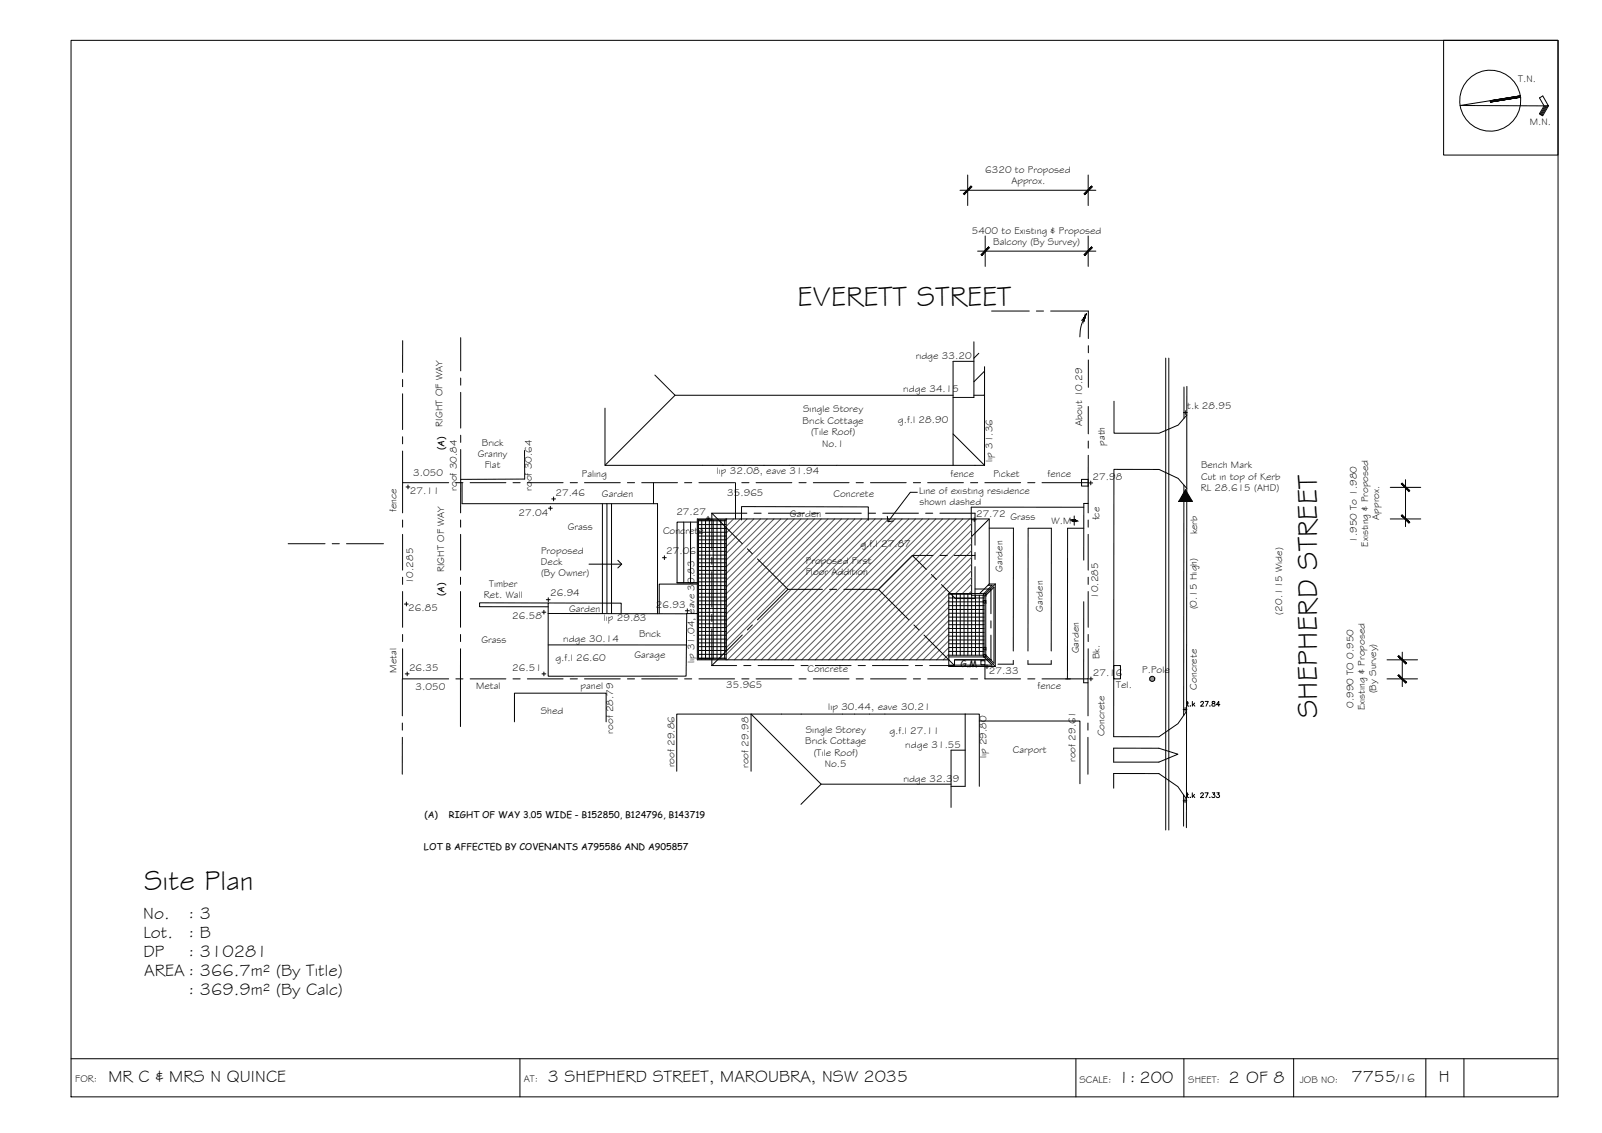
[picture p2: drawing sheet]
<svg xmlns="http://www.w3.org/2000/svg" width="420mm" height="297mm" viewBox="0 0 420 297" stroke-linecap="round" stroke-linejoin="round" font-family="sans-serif">
<!-- layer: BORDER -->
<g fill="none" stroke="#000" stroke-width=".26">
<path d="M18.6 10.6h390v277h-390zM378.6 10.6h30v30.1h-30zM398.7 25.1l-15.7 2.6 23.1 .1-1.5-2.6-.8 .5 1.2 2.1-1.3 2.1 .9 .4 1.5-2.5M398.8 25.5l-7.9 1.2M405.3 27.8l-1.3 2.2M405.5 27.8l-1.3 2.3M405.8 27.8l-1.4 2.4M18.6 277.6h390M136.4 277.6v10M282.2 277.6v10M310.5 277.6v10M339.3 277.6v10"/>
<path d="M374 277.6v10M383.9 277.6v10"/>
<circle cx="390.8" cy="26.4" r="8"/>
</g>
<g fill="#000" stroke="#000" stroke-width=".26">
<path d="M390.8 26.4l7.9-1.3zM390.8 26.5l7.9-1.4 .1 .4z"/>
<path d="M390.8 26.5l.1 .2 7.9-1.2zM390.9 26.7l7.9-1.2z"/>
</g>
<!-- layer: NEWWORK -->
<g fill="none" stroke="#000" stroke-width=".26">
<path d="M190.4 136.3h-7.3v36.4h7.3M190.4 136.1v36.9M257.9 157.5h.6v.6h-.6zM257.9 155.6h.6v.6h-.6zM257.9 156.1h-3.1v-20h-71.9v36.9h65.9M258.1 156.2v1.3M258.1 158.1v11.6M258.5 155.6h-9.7v19.1h12.2M258.5 155.6v16.6M258.5 156.1l2.2-2.1v19.9l-2.2-2.2M259.1 153.5h1.1l-2.2 2.1M259.4 153.1h1.6"/>
<path d="M261 153.1v21.6M261 153.1l-2.5 2.5M248.8 172.2h9.7M248.8 171.8h9.1M257.9 171.6h.6v.6h-.6zM257.9 169.7h.6v.7h-.6zM258 172.2l2.2 2.2h-11.4M258.1 170.4v1.2M258.5 172.2l2.5 2.5"/>
</g>
<!-- layer: ROOFPLAN NEW -->
<g fill="none" stroke="#000" stroke-width=".26">
<path d="M186.7 134.5v9.7M186.7 134.5h9.2M186.7 134.5l8 8.1M197.8 134.5h1.8M201.5 134.5h9.4M212.8 134.5h1.8M216.5 134.5h9.4M227.8 134.5h1.8M231.5 134.5h9.4M242.8 134.5h1.8M246.5 134.5h9.2v8.4M186.7 146.1v1.8"/>
<path d="M186.7 149.8v9.4M196 143.9l1.3 1.3M198.7 146.5l8 8M206.7 154.5h9M206.7 154.5l-8 8M217.6 154.5h1.8M221.3 154.5h9.1M230.4 154.5l8 8M239.3 145.6l3.6 3.7M244.3 150.6l1.3 1.3M244.7 145.6h-5.4l-8.9 8.9M246.6 145.6h1.8"/>
<path d="M250.3 145.6h5.4M255.7 154.4h4.2v6.5M255.7 148.6v8.3h-5.1l-3.7-3.6M255.7 144.8v1.9M186.7 161.1v1.9M186.7 164.8v9.7M186.7 174.5h6.5M194.7 166.5l-8 8M195.1 174.5h1.8M197.3 163.8l-1.3 1.4M198.8 174.5h9.4M210.1 174.5h1.8"/>
<path d="M213.8 174.5h9.4M225.1 174.5h1.9M228.8 174.5h9.4M239.7 163.8l1.3 1.4M240.1 174.5h1.8M242.3 166.5l8 8M243.8 174.5h6.5M259.9 162.8v1.8M259.9 166.5v6.5M260.1 173h-9.8v1.5"/>
</g>
<!-- layer: EXISTING -->
<g fill="none" stroke="#000" stroke-width=".26">
<path d="M305.7 93.9v123.7M306.5 93.9v123.7M137.6 118.1v7.5l-16.8 .1M292.2 105.2v8.4h11.8l5-2.2 2.3-2.6M310.5 101.5v8.2M311.3 108.8l-.1 77.7M311.3 101.3v7.5M121.2 126.5v5.6h51.3v28.8M171.4 126.5v5.6M194.5 136.3v-3.5l33.2 .1v3.5M259.4 138.5h6.4v32.2M281.7 135.3v2.4"/>
<path d="M283.7 125.7h1.7v1.7h-1.7zM284.3 133h-29.6v3.1M284.3 138.5h-4.3v39.5M285.4 132h-1.1l-.1 14.8M310.5 127.2l-.1 60.4M311.3 128.1l-2.3-2.7-5-2.3h-11.9v70l11.8 .1 5-3.5 2.3-3.2v23l-2.3-3.3-5-3.4h-11.8v3.8M143.8 158.1l-18-.1v1.1h18M177.6 152.8h5.3M284.2 157.7v21.3h1.2M143.8 160.8v-2.7h19.1v2.8M257.3 173.2h1v1.1h-1zM258.3 174.3v3.7"/>
<path d="M265.8 173.1v1h-4.1M269.6 170.7v-32.2h6.1v32.2M269.6 173.1v1h6.1v-1M279.5 178h1.2M292.1 174.5h1.8v3.5h-1.8zM134.9 189.2v-7.5h24.1v7.5M292.1 196.1l11.8 .1 5 1.5-5 2.1h-11.8zM310.4 208.4v8.2M311.2 209.5v7.5"/>
<circle cx="281.7" cy="136.5" r=".24"/>
</g>
<!-- layer: ROOFPLAN EXIST. -->
<g fill="none" stroke="#000" stroke-width=".26">
<path d="M171.8 98.3l5.2 5.3M255.4 94.7h-5.4v27.3M255.4 89.6v14.6h-5.4M256.7 92.6l-1.3 1.3M258.2 97.3l-2.8 2.8M258.2 96.1v25.9M158.7 107v15h99.5M250 103.6h-73l-18.3 18.4M250 113.8l8.2 8.2M255.4 103.6h2.8M258.2 103.5l-.1 .1M254.8 136.1h4.6v17l-2.5 2.5"/>
<path d="M259.4 136.1l-4.6 4.6M143.8 160.8l36.3 .1-.2 16.4h-36.1zM143.8 169.1h36.2M250.6 173h7.8M253.1 187.2h-56.1v15M253.1 187.2h3.7v19M253.1 187.2v19h-3.7M253.1 196.7h-3.7v15M256.8 189h26.4v16.5M177.5 202.2v-15h19.5l18.4 18.4h34M215.4 205.6l-5.3 5.3"/>
</g>
<!-- layer: HATCH -->
<g fill="none" stroke="#545454" stroke-width=".26">
<path d="M190.6 136.1l-.2 .1M192.4 136.1l-2 1.9M194.2 136.1l-3.8 3.7M195.9 136.1l-5.5 5.5M197.7 136.1l-7.3 7.2M199.5 136.1l-9.1 9M201.2 136.1l-10.8 10.7M203 136.1l-12.6 12.5M204.8 136.1l-14.4 14.3M206.5 136.1l-16.1 16.1M208.3 136.1l-17.9 17.8M210.1 136.1l-19.7 19.6"/>
<path d="M211.8 136.1l-21.4 21.4M213.6 136.1l-23.2 23.1M215.4 136.1l-25 24.9M217.1 136.1l-26.7 26.7M218.9 136.1l-28.5 28.4M220.7 136.1l-30.3 30.2M222.4 136.1l-32 32M224.2 136.1l-33.8 33.7M226 136.1l-35.6 35.5M227.7 136.1l-36.9 36.9M229.5 136.1l-36.9 36.9M231.3 136.1l-36.9 36.9"/>
<path d="M233.1 136.1l-37 36.9M234.8 136.1l-36.9 36.9M236.6 136.1l-36.9 36.9M238.4 136.1l-37 36.9M240.1 136.1l-36.9 36.9M241.9 136.1l-36.9 36.9M243.7 136.1l-37 36.9M245.4 136.1l-36.9 36.9M247.2 136.1l-36.9 36.9M249 136.1l-37 36.9M250.7 136.1l-36.9 36.9M252.5 136.1l-36.9 36.9"/>
<path d="M254.3 136.1l-37 36.9M254.8 137.3l-35.7 35.7M254.8 139l-33.9 34M248.8 157.4l-15.6 15.6M248.8 159.2l-13.8 13.8M254.8 140.8l-32.2 32.2M254.8 142.6l-30.4 30.4M254.8 144.3l-28.6 28.7M254.8 146.1l-26.8 26.9M254.8 147.9l-25.1 25.1M254.8 149.6l-23.3 23.4M254.8 151.4l-4.2 4.2"/>
<path d="M254.8 153.2l-2.4 2.4M254.8 154.9l-.6 .7M248.8 160.9l-12 12.1M248.8 162.7l-10.2 10.3M248.8 164.5l-8.5 8.5M248.8 166.2l-6.7 6.8M248.8 168l-5 5M248.8 169.8l-3.2 3.2M248.8 171.5l-1.4 1.5"/>
</g>
<!-- layer: WORK BY OWNER -->
<path d="M158 132.1v28.8M159.2 132.1v28.8M160.4 132.1v28.8M179.3 136.9v15.9M181.1 136.9v15.9M182.9 136.9h-5.3v15.9h5.3M192.9 126.5v9.6M182.9 153.1h-10v7.8M180.1 160.9h2.8" fill="none" stroke="#000" stroke-width=".26"/>
<!-- layer: TILES -->
<g fill="none" stroke="#000" stroke-width=".26">
<path d="M183.1 136.5h7.3M183.1 137.5h7.3M183.1 138.5h7.3M183.1 139.5h7.3M184.1 136.3v36.4M185 136.3v36.4M186 136.3v36.4M186.7 136.3h-3.6v36.4h3.6M187.1 136.3v36.4M188.1 136.3v36.4M189 136.3v36.4M190 136.3v36.4"/>
<path d="M190.4 138.3v32.4M183.1 140.5h7.3M183.1 141.5h7.3M183.1 142.5h7.3M183.1 143.5h7.3M183.1 144.5h7.3M183.1 145.5h7.3M183.1 146.5h7.3M183.1 147.5h7.3M183.1 148.5h7.3M183.1 149.5h7.3M183.1 150.5h7.3"/>
<path d="M183.1 151.5h7.3M183.1 152.5h7.3M183.1 153.5h7.3M183.1 154.5h7.3M183.1 155.5h7.3M183.1 156.5h7.3M183.1 157.5h7.3M183.1 158.5h7.3M183.1 159.5h7.3M248.8 155.8h6M248.8 156.8h9.3M248.8 157.8h9.1"/>
<path d="M248.8 158.8h9.3M248.8 159.8h9.3M249.8 155.6v16.2M250.8 155.6v16.2M251.8 155.6v16.2M252.8 155.6v16.2M253.8 155.6v16.2M254.8 156.1v15.7M255.8 156.1v15.7M256.8 156.1v15.7M257.8 156.1v15.7M183.1 160.5h7.3"/>
<path d="M183.1 161.5h7.3M183.1 162.5h7.3M183.1 163.5h7.3M183.1 164.5h7.3M183.1 165.5h7.3M183.1 166.5h7.3M183.1 167.5h7.3M183.1 168.5h7.3M183.1 169.5h7.3M183.1 170.5h7.3M183.1 171.5h7.3M183.1 172.5h7.3"/>
<path d="M248.8 160.8h9.3M248.8 161.8h9.3M248.8 162.8h9.3M248.8 163.8h9.3M248.8 164.8h9.3M248.8 165.8h9.3M248.8 166.8h9.3M248.8 167.8h9.3M248.8 168.8h9.3M248.8 169.8h9.1M248.8 170.8h9.3"/>
</g>
<!-- layer: BOUNDARY -->
<g fill="none" stroke="#000" stroke-width=".26">
<path d="M105.6 99.5v1.9M105.6 89.3v8.3M120.8 88.5v8.7M120.8 99.1v1.9M260.1 81.5h9.8M271.8 81.5h1.9M275.6 81.5h9.8v7.2M285.4 90.6v1.9M285.4 94.4v7.2M105.6 103.2v9.4M105.6 114.5v1.9M105.6 118.3v16.2"/>
<path d="M120.8 102.9v9.3M120.8 114.1v1.9M120.8 117.8v16.7M285.4 106.6v7.1M285.4 115.6v1.9M285.4 119.4v15.1M105.6 136.3v1.9M105.6 126.5h12.1M119.6 126.5h1.8M120.8 136.3v1.9M123.3 126.5h9.4M134.5 126.5h1.9"/>
<path d="M138.3 126.5h9.4M149.5 126.5h1.9M153.3 126.5h9.4M164.6 126.5h1.8M168.3 126.5h9.4M179.5 126.5h1.9M183.3 126.5h9.4M194.5 126.5h1.9M198.3 126.5h9.4M209.6 126.5h1.8M213.3 126.5h9.4M224.5 126.5h1.9"/>
<path d="M228.3 126.5h9.4M239.6 126.5h1.8M243.3 126.5h9.4M254.6 126.5h1.8M258.3 126.5h9.4M269.5 126.5h1.9M273.3 126.5h12.1M285.4 136.3v1.9M75.6 142.6h9.6M87.1 142.6h1.9M90.9 142.6h9.7M105.6 140.1v9.4"/>
<path d="M105.6 151.3v1.9M105.6 155.1v9.4M120.8 151.3v1.9M120.8 155.1v9.4M120.8 140.1v9.4M285.4 140.1v9.4M285.4 151.3v1.9M285.4 155.1v9.4M105.5 178v9.7M105.6 166.3v1.9M105.6 170.1v7.9h12.1M119.6 178h1.8"/>
<path d="M120.8 166.3v1.9M120.8 170.1v20.4M123.3 178h9.4M134.5 178h1.9M138.3 178h9.4M149.5 178h1.9M153.3 178h9.4M164.6 178h1.8M168.3 178h9.4M179.5 178h1.9M183.3 178h9.4M194.5 178h1.9"/>
<path d="M198.3 178h9.4M209.6 178h1.8M213.3 178h9.4M224.5 178h1.9M228.3 178h9.4M239.6 178h1.8M243.3 178h9.4M254.6 178h1.8M258.3 178h9.4M269.5 178h1.9M285.4 178v9.7M285.4 170.1v7.9h-12.1"/>
<path d="M285.4 166.3v1.9M105.5 189.6v1.8M105.5 193.3v9.7M285.3 189.6v1.8M285.3 193.3v9.7"/>
</g>
<!-- layer: DIMENSION -->
<path d="M251.8 49.9h35.6M253.8 45.9v8M285.4 45.9v8M256.4 65.8h31M258.4 61.9v7.9M285.4 61.9v7.9M364.6 136.1h8M364.6 127.8h8M368.6 125.8v12.3M363.8 173h8M363.8 178h8M367.8 171v9" fill="none" stroke="#000" stroke-width=".26"/>
<!-- layer: 0 -->
<g fill="#000" stroke="#000" stroke-width=".26">
<path d="M254.7 48.8l-1.8 2.2 2-2zM254.7 48.8l-1.8 2.2-.2-.2z"/>
<path d="M286.3 48.8l-2 2 .2 .2zM286.3 48.8l.2 .2-2 2z"/>
<path d="M259.3 64.7l-2 2.1 .2 .2zM259.3 64.7l.2 .3-2 2z"/>
<path d="M286.3 64.7l-1.8 2.3 2-2zM286.3 64.7l-1.8 2.3-.2-.2z"/>
<path d="M367.7 135l-.2 .2 2.2 1.7zM367.5 135.2l2.2 1.7-.2 .3z"/>
<path d="M367.5 126.9l2 2 .2-.2zM367.5 126.9l.2-.2 2 2z"/>
<path d="M366.9 176.9l-.2 .2 2.2 1.8zM366.7 177.1l2.2 1.8-.2 .2z"/>
<path d="M366.7 172.1l2 2 .2-.2zM366.7 172.1l.2-.2 2 2z"/>
</g>
<path d="M232.7 135.4l.2 1.4 1.4-.2M240.6 129.1h-1.9l-5.8 7.7M154.5 147.9h8.6M162 146.9l1.1 1-1.1 1" fill="none" stroke="#000" stroke-width=".26"/>
<!-- layer: TEXT -->
<path d="M284.3 84.3l.1-.3-.3-.1-.7 2.2-.2 2.2M285 82.2l-1.3 1.8" fill="none" stroke="#000" stroke-width=".26"/>
<g fill="#000" stroke="#000" stroke-width=".26">
<path d="M284.4 83.2v.8h-.2zM285 82.2l-.4 .9z"/>
<path d="M284.4 83.2l-.2 .8zM284.2 83.5v.5l-.3-.2z"/>
<path d="M284.5 83.1l-.1 .9zM284.5 83.1l-.1 .9z"/>
<path d="M284.5 83.1l-.1 .5zM284.5 83.1l-.1 .5z"/>
<path d="M284.6 82.9l-.1 .6zM284.6 82.9l-.1 .6z"/>
<path d="M310.9 128.4l1.8 3h-3.5zM309.2 131.4h3.5z"/>
</g>
<!-- layer: EXISTING -->
<g fill="#000" stroke="#000" stroke-width=".26">
<path d="M281.6 136.3h.1zM281.7 136.7h.2z"/>
<path d="M281.6 136.3h.1zM281.6 136.3h.1z"/>
<path d="M281.5 136.3l.2 .1zM281.5 136.3l.2 .1z"/>
<path d="M281.5 136.4h.2zM281.5 136.4h.2z"/>
<path d="M281.5 136.4l.2 .1zM281.5 136.4l.2 .1z"/>
<path d="M281.5 136.5h.2zM281.5 136.5h.2z"/>
<path d="M281.5 136.5l.2 .1zM281.5 136.5l.2 .1z"/>
<path d="M281.5 136.6h.2zM281.5 136.6h.2z"/>
<path d="M281.5 136.6l.2 .1zM281.5 136.6l.2 .1z"/>
<path d="M281.6 136.7h.1zM281.6 136.7h.1z"/>
<path d="M281.6 136.7h.1zM281.6 136.7h.1z"/>
<path d="M281.7 136.3h.2zM281.7 136.3h.2z"/>
<path d="M281.7 136.3h.2zM281.7 136.3h.2z"/>
<path d="M281.7 136.3h.2zM281.7 136.3h.2z"/>
<path d="M281.7 136.7h.2zM281.7 136.7h.2z"/>
<path d="M281.7 136.3l.3 .1zM281.7 136.3l.3 .1z"/>
<path d="M281.7 136.6h.2zM281.7 136.6l.2 .1z"/>
<path d="M281.7 136.4h.3zM281.7 136.4h.3z"/>
<path d="M281.7 136.6h.3zM281.7 136.6h.2z"/>
<path d="M281.7 136.4l.3 .1zM281.7 136.4l.3 .1z"/>
<path d="M281.7 136.5h.3zM281.7 136.5h.3z"/>
<path d="M281.7 136.5h.3zM281.7 136.5l.3 .1z"/>
</g>
<!-- layer: TEXT1 -->
<g fill="#989898" stroke="#989898" stroke-width=".26">
<path d="M302.2 177.5h.2zM302.1 177.5h.3z"/>
<path d="M302.1 177.5h.3zM302 177.5h.4z"/>
<path d="M302 177.5l.5 .1zM301.9 177.6h.6z"/>
<path d="M301.9 177.6h.7zM301.8 177.6h.8z"/>
<path d="M301.8 177.6l.9 .1zM301.8 177.6l.9 .1z"/>
<path d="M301.7 177.7l1 .1zM301.7 177.7l1 .1z"/>
<path d="M301.7 177.8l1 .1zM301.7 177.8l1 .1z"/>
<path d="M301.7 177.9l1.1 .1zM301.7 177.9l1.1 .1z"/>
<path d="M301.7 178h1.1zM301.7 178l1 .1z"/>
<path d="M301.7 178.1h1zM301.7 178.1l1 .1z"/>
<path d="M301.7 178.2h1zM301.7 178.2l1 .1z"/>
<path d="M301.7 178.3h1zM301.7 178.3l.9 .1z"/>
<path d="M301.8 178.4h.8zM301.8 178.4h.7z"/>
<path d="M301.9 178.4h.6zM301.9 178.4l.5 .1z"/>
<path d="M302 178.5h.4zM302 178.5h.4z"/>
<path d="M302.1 178.5h.3zM302.1 178.5h.1z"/>
</g>
<circle cx="302.2" cy="178" r=".67" fill="none" stroke="#000" stroke-width=".26"/>
<!-- layer: HGTS_11 -->
<g fill="none" stroke="#000" stroke-width=".26">
<path d="M310.4 108.2h1M310.9 107.7v1M106.5 127.7h1M107 127.2v1M143.9 133.2h1M144.3 132.8v.9M144.7 130.8h1M145.2 130.3v1M185.2 135.9h1M185.7 135.4v1M255 136.3h1M255.5 135.8v1"/>
<path d="M285.6 126.6h1M286.1 126.1v1M106.1 158.4h1M106.6 157.9v.9M142.6 160v1M143.3 157.2h1M143.8 156.7v1M173.7 146.2h1M174.3 145.7v1M180.3 159.6v1M106.3 176.7h1M106.8 176.2v1"/>
<path d="M142.1 176.7h1.1M142.1 160.5h1.1M142.6 176.2v1M179.8 160.1h.9M258.4 174.8h1M258.9 174.3v1M285.6 178h1M286.1 177.5v1M310.3 186h1M310.8 185.5v1M311.3 184.3h.4M311.5 183.9v1l.3 .2"/>
<path d="M312.2 185l.1 .1M312.7 183.9v1.2M313 184.7l.4 .4M313.3 184.3l-.6 .6M314.9 184.2l.2-.2 .3-.1 .2 .3-.7 .9h.8M316.1 183.9h.8l-.6 1.2M317.3 185l.1 .1M318 184v.3l.7 .4a.44 .44 0 0 1-.4 .5 .44 .44 0 0 1-.5-.3l.2-.4 .6-.3-.2-.3zM319.9 184.7h-.9l.6-.8v1.2M310.3 209.9h1M310.8 209.4v1.1M311.3 208.3h.4"/>
<path d="M311.5 207.8v1.1l.2 .2M312.2 209v.1M312.7 207.8v1.3M313 208.6l.4 .5M313.3 208.3l-.6 .6M314.9 208.1l.1-.2 .4-.1 .2 .4-.8 .9h.9M316 207.8h.9l-.6 1.3M317.3 209l.1 .1M318 207.8h.6l-.4 .5a.42 .42 0 0 1 .4 .7 .42 .42 0 0 1-.8-.1M319.1 207.8h.7l-.4 .5a.42 .42 0 0 1 .3 .7 .42 .42 0 0 1-.7-.1"/>
</g>
<!-- layer: HATCH -->
<g fill="#545454" stroke="#545454" stroke-width=".26">
<path d="M257.9 155.6l.6 .6v-.6zM257.9 155.6l.6 .6h-.6z"/>
<path d="M257.9 157.5l.6 .6v-.6zM257.9 157.5l.6 .6h-.6z"/>
<path d="M257.9 169.7l.6 .7v-.7zM257.9 169.7l.6 .7h-.6z"/>
<path d="M257.9 171.6l.6 .6v-.6zM257.9 171.6l.6 .6h-.6z"/>
</g>
<g font-size="7.5">
<text x="209.2" y="80.3">EVERETT STREET</text>
<text x="345.5" y="188.3" transform="rotate(-90 345.5 188.3)">SHEPHERD STREET</text>
<text x="37.8" y="233.3">Site Plan</text>
</g>
<g font-size="4.5">
<text x="37.6" y="240.8">No.</text>
<text x="37.6" y="245.8">Lot.</text>
<text x="49.4" y="240.8">: 3</text>
<text x="49.4" y="245.8">: B</text>
<text x="37.6" y="250.9">DP</text>
<text x="49.4" y="250.9">: 310281</text>
<text x="37.8" y="255.9">AREA : 366.7m² (By Title)</text>
<text x="49.4" y="260.9">: 369.9m² (By Calc)</text>
<text x="28.4" y="283.6">MR C &amp; MRS N QUINCE</text>
<text x="143.6" y="283.6">3 SHEPHERD STREET, MAROUBRA, NSW 2035</text>
<text x="293.4" y="283.9">1: 200</text>
<text x="322.2" y="283.9">2 OF 8</text>
<text x="354.4" y="283.8">7755</text>
<text x="377.4" y="283.7">H</text>
</g>
<text font-size="3.2" x="366.2" y="283.8">/16</text>
<g font-size="2.6">
<text x="398.2" y="21.4">T.N.</text>
<text x="401.2" y="32.7">M.N.</text>
<text x="258.4" y="45.3">6320 to Proposed</text>
<text x="265.2" y="48.2">Approx.</text>
<text x="254.9" y="61.3">5400 to Existing &amp; Proposed</text>
<text x="260.5" y="64.3">Balcony (By Survey)</text>
<text x="240.2" y="94.1">ridge 33.20</text>
<text x="236.9" y="102.8">ridge 34.15</text>
<text x="311.4" y="107.3">t.k 28.95</text>
<text x="116.1" y="111.9" transform="rotate(-90 116.1 111.9)">RIGHT OF WAY</text>
<text x="210.5" y="111.1">Brick Cottage</text>
<text x="210.6" y="108.1">Single Storey</text>
<text x="235.5" y="111">g.f.l 28.90</text>
<text x="283.8" y="111.8" transform="rotate(-90 283.8 111.8)">About 10.29</text>
<text x="125.3" y="119.8">Granny</text>
<text x="126.4" y="116.8">Brick</text>
<text x="212.7" y="114.1">(Tile Roof)</text>
<text x="215.6" y="117.1">No.1</text>
<text x="289.8" y="116.9" transform="rotate(-90 289.8 116.9)">path</text>
<text x="108.4" y="124.7">3.050</text>
<text x="127.1" y="122.8">Flat</text>
<text x="152.6" y="124.9">Paling</text>
<text x="188" y="124.2">lip 32.08, eave 31.94</text>
<text x="249.3" y="124.9">fence</text>
<text x="260.3" y="121.1" transform="rotate(-90 260.3 121.1)">lip 31.36</text>
<text x="260.5" y="124.9">Picket</text>
<text x="274.8" y="124.9">fence</text>
<text x="286.6" y="125.8">27.98</text>
<text x="315" y="122.8">Bench Mark</text>
<text x="315" y="125.7">Cut in top of Kerb</text>
<text x="107.5" y="129.6">27.11</text>
<text x="119.9" y="128.7" transform="rotate(-90 119.9 128.7)">roof 30.84</text>
<text x="139.5" y="128.7" transform="rotate(-90 139.5 128.7)">roof 30.64</text>
<text x="145.7" y="130">27.46</text>
<text x="157.9" y="130.2">Garden</text>
<text x="190.7" y="129.9">35.965</text>
<text x="218.6" y="130.4">Concrete</text>
<text x="241" y="129.5">Line of existing residence</text>
<text x="314.9" y="128.6">RL 28.615 (AHD)</text>
<text x="104" y="134.3" transform="rotate(-90 104 134.3)">fence</text>
<text x="136" y="135.2">27.04</text>
<text x="177.4" y="135">27.27</text>
<text x="207.2" y="135.4">Garden</text>
<text x="241.1" y="132.5">shown dashed</text>
<text x="256" y="135.4">27.72</text>
<text x="265" y="136.3">Grass</text>
<text x="275.8" y="137.3">W.M</text>
<text x="288.4" y="136.5" transform="rotate(-90 288.4 136.5)">fce</text>
<text x="361.7" y="136.3" transform="rotate(-90 361.7 136.3)">Approx.</text>
<text x="148.9" y="138.9">Grass</text>
<text x="173.9" y="140">Concrete</text>
<text x="225.7" y="143.5">g.f.l 27.87</text>
<text x="314" y="140.1" transform="rotate(-90 314 140.1)">kerb</text>
<text x="355.9" y="142.3" transform="rotate(-90 355.9 142.3)">1.950 To 1.980</text>
<text x="358.8" y="143.3" transform="rotate(-90 358.8 143.3)">Existing &amp; Proposed</text>
<text x="141.9" y="148">Deck</text>
<text x="141.9" y="145.1">Proposed</text>
<text x="174.7" y="145.4">27.06</text>
<text x="211.4" y="147.9">Proposed First</text>
<text x="262.9" y="149.9" transform="rotate(-90 262.9 149.9)">Garden</text>
<text x="108.4" y="153.2" transform="rotate(-90 108.4 153.2)">10.285</text>
<text x="116.5" y="150" transform="rotate(-90 116.5 150)">RIGHT OF WAY</text>
<text x="128.3" y="153.8">Timber</text>
<text x="141.9" y="151">(By Owner)</text>
<text x="211.3" y="150.9">Floor Addition</text>
<text x="107.1" y="160.3">26.85</text>
<text x="126.9" y="156.8">Ret. Wall</text>
<text x="144.3" y="156.4">26.94</text>
<text x="149.3" y="160.4">Garden</text>
<text x="172" y="159.3">26.93</text>
<text x="273.5" y="160.4" transform="rotate(-90 273.5 160.4)">Garden</text>
<text x="288" y="157" transform="rotate(-90 288 157)">10.285</text>
<text x="313.9" y="159.8" transform="rotate(-90 313.9 159.8)">(0.15 High)</text>
<text x="336.3" y="161.1" transform="rotate(-90 336.3 161.1)">(20.115 Wide)</text>
<text x="134.3" y="162.4">26.58</text>
<text x="158.4" y="162.8">lip 29.83</text>
<text x="167.6" y="166.9">Brick</text>
<text x="126.3" y="168.6">Grass</text>
<text x="145.7" y="173.3">g.f.l 26.60</text>
<text x="147.7" y="168.4">ridge 30.14</text>
<text x="166.4" y="172.4">Garage</text>
<text x="182.2" y="173.9" transform="rotate(-90 182.2 173.9)">lip 31.04, eave 30.83</text>
<text x="283" y="171.3" transform="rotate(-90 283 171.3)">Garden</text>
<text x="288.3" y="172.8" transform="rotate(-90 288.3 172.8)">Bk.</text>
<text x="104" y="176.4" transform="rotate(-90 104 176.4)">Metal</text>
<text x="107.3" y="175.8">26.35</text>
<text x="134.3" y="175.8">26.51</text>
<text x="211.8" y="176.2">Concrete</text>
<text x="259.3" y="176.7">27.33</text>
<text x="286.6" y="177.2">27.16</text>
<text x="299.6" y="176.4">P.Pole</text>
<text x="109" y="181">3.050</text>
<text x="124.9" y="180.6">Metal</text>
<text x="152.3" y="180.6">panel</text>
<text x="190.4" y="180.4">35.965</text>
<text x="272.1" y="180.6">fence</text>
<text x="292.7" y="180.4">Tel.</text>
<text x="313.9" y="180.8" transform="rotate(-90 313.9 180.8)">Concrete</text>
<text x="355" y="185.6" transform="rotate(-90 355 185.6)">0.990 TO 0.950</text>
<text x="360.9" y="181.8" transform="rotate(-90 360.9 181.8)">(By Survey)</text>
<text x="141.8" y="187.3">Shed</text>
<text x="217.2" y="186.1">lip 30.44, eave 30.21</text>
<text x="358" y="186.2" transform="rotate(-90 358 186.2)">Existing &amp; Proposed</text>
<text x="160.8" y="192.3" transform="rotate(-90 160.8 192.3)">roof 28.79</text>
<text x="211.2" y="195.2">Brick Cottage</text>
<text x="211.3" y="192.2">Single Storey</text>
<text x="233.3" y="192.5">g.f.l 27.11</text>
<text x="237.4" y="196">ridge 31.55</text>
<text x="265.6" y="197.5">Carport</text>
<text x="289.7" y="193.1" transform="rotate(-90 289.7 193.1)">Concrete</text>
<text x="176.9" y="201.1" transform="rotate(-90 176.9 201.1)">roof 29.86</text>
<text x="196.3" y="201.4" transform="rotate(-90 196.3 201.4)">roof 29.98</text>
<text x="213.4" y="198.2">(Tile Roof)</text>
<text x="216.3" y="201.2">No.5</text>
<text x="258.7" y="198.8" transform="rotate(-90 258.7 198.8)">lip 29.80</text>
<text x="282.1" y="199.8" transform="rotate(-90 282.1 199.8)">roof 29.61</text>
<text x="236.9" y="205">ridge 32.39</text>
<text x="19.8" y="283.8">FOR:</text>
<text x="137.4" y="283.6">AT:</text>
<text x="283.1" y="283.9">SCALE:</text>
<text x="311.6" y="283.9">SHEET:</text>
<text x="340.9" y="283.9">JOB NO:</text>
</g>
<g font-size="2.4">
<text x="116.6" y="118" transform="rotate(-90 116.6 118)">(A)</text>
<text x="116.6" y="156.4" transform="rotate(-90 116.6 156.4)">(A)</text>
<text x="251.9" y="174.9">G.M</text>
<text x="111.3" y="214.4">(A)</text>
<text x="117.8" y="214.4">RIGHT OF WAY 3.05 WIDE - B152850, B124796, B143719</text>
<text x="111.2" y="223">LOT B AFFECTED BY COVENANTS A795586 AND A905857</text>
</g>
</svg>
